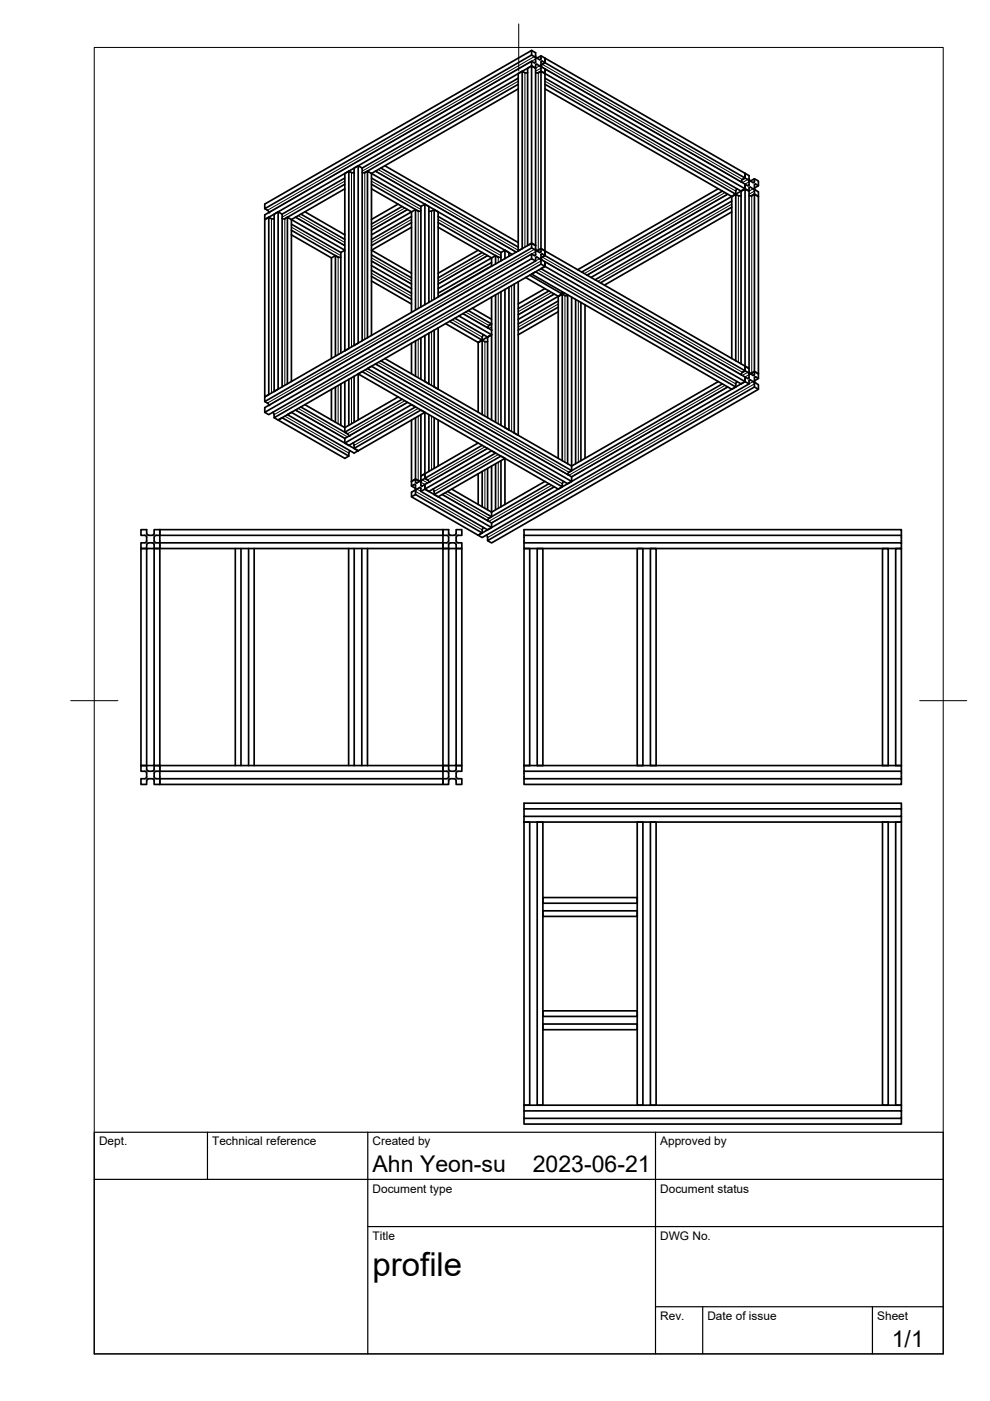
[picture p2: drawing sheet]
<svg xmlns="http://www.w3.org/2000/svg" width="210mm" height="297mm" viewBox="0 0 210 297" stroke-linecap="round" stroke-linejoin="round" font-family="sans-serif">
<!-- layer: Visible -->
<g fill="none" stroke="#000" stroke-width=".36">
<path d="M109.9 17.9l-32.6 18.7 .6-.3M109.9 18.8l-31.1 18 29.8 17.1M109.9 16.6l-33.1 19M110.7 15.1l-.8 .5v37.6l.8-.5v-37.6l.8 .4 .4-.1M112.7 14l.9 .5v37.6l-.9-.5zM112.7 13l.7 .3 .2-.2M112.7 11.7v-1l-56.6 32.6v.9l56.6-32.5 .6 .3M112.7 10.7l.9 .5v.6M113.3 12l.3 .5M113.6 13.8v.7l-.9-.5-56.6 32.6v-1l56.6-32.6v1l-.8 .5v37.6l.8-.5 .9 .5M113.6 12.5v.7M113.6 15.4h.5"/>
<path d="M113.6 11.8l.2 .5M113.6 13.8l.1-.2 .7 .4M114.1 15.4l.6-.3 .8 .5M114.4 14l.3 .3v.8l-.6 .3M114.7 12.5l-.3 .1M114.7 12.5v-.7l-.9 .5 .6 .4M114.7 11.8l.8 .5v1l-.8 .5M114.7 13.8l.1-.9 43.2 24.8v-.9M114.7 13.8l.3 .5M114.7 13.9l.8-.6v-1l42.5 24.5M115 14.3l.5 .3v1M115.5 17.9l40.5 23.3-.8 .5v34.3"/>
<path d="M115.5 16.6l41.6 23.9 .9-.5v-1M115.5 18.8l39.7 22.9 .8-.5v-.9l.3-.3M115.5 15.6v-1l42.5 24.4M115.5 15.6l42.5 24.4M73.1 39.1l-12.7 7.3M73.1 37.7l-13.3 7.7M74 36.3l-.9 .5v37.6l.9-.5v-37.6l.5 .3M74.5 36.6h.6M75.9 35.1l-.8 .5v37.6l.8-.4v-37.7l.9 .5v36.7M76.8 36.6h.6M78.8 37.7l10.4 6.1M78.8 39.1l9.9 5.7"/>
<path d="M79.6 36.3l29.9 17.2M80.8 35.6l29.1 16.8M81.6 35.1l28.3 16.3M157.4 38.1l.6-.4 .5 .4 .3 .2v.9M157.4 38.1l-.2 .4M158 39v1l-32.7 18.8M158 36.8v.9l-.6 .4M158 36.8l.8 .4v.7M158 39l.5 .4M158.8 39.9v.6l-.8-.5M158.8 39.2l-.2 .1M158.8 37.9l.3 .5"/>
<path d="M158.8 39.9l.3-.2 .8 .6 .1 .9-.6 .3 .6-.3 .8 .5v-1l-.7-.5-.1-.3M159.1 38.4l.9-.5-.1 .8h-.2M159.1 38.4l.6 .3M160 37.9l.8 .5v1l-.8 .5M160.2 39l.6 .4M160.2 39l-.2 .1v.8M56.1 44.2l.8 .5 .1 .4M57 46l-.9 .6v37.5M58.1 46.4h-.4l-.7-.4v37.7l-.9 .4M59 44.9l-.9 .5v37.6l.9-.5v-37.6l.8 .5v36.6M59.8 46.4h.6M60.9 46l-.5 .4"/>
<path d="M61.8 48.8l9.9 5.7-.6-.3M61.8 49.8l8.5 4.9M61.8 47.5l10.5 6M62.7 46l10.4 6.1M63.8 45.4l9.3 5.4M64.6 44.9l8.5 4.9M70.3 54.7l.8-.5v21.3M70.3 54.7v21.3M71.7 54.5h.6M72.3 53.5v21.4M73.1 40l-11.3 6.6 11.3 6.5-.8 .4M78.8 54l8.4 4.9"/>
<path d="M78.8 59.6l8.4 4.9M78.8 58.6l8.4 4.9M78.8 57.3l8.4 4.9M78.8 56.3l8.4 4.9M78.8 55.3l8.4 4.9M78.8 40l8.4 4.9M84.4 43.3l-5.6 3.2M85.3 43.8l-6.5 3.7M86.4 44.4l-7.6 4.4M87.2 44.9l.9-.5v21.4M87.2 44.9l-8.4 4.9M87.2 44.9v21.3"/>
<path d="M87.2 48.2l-8.4 4.9 8.4 4.8M87.2 47.2l-8.4 4.9M87.2 45.9l-8.4 4.9M88.1 44.4l.6 .4M88.7 44.7h.5M89.2 43.8l.9-.5v21.3M89.2 43.8v21.3M90.1 43.3l.8 .5v20.3M90.9 44.7l.6 .1 .6-.4v19.1M92.1 44.4l.8 .5v18.1M92.9 47.2l12.7 7.3-.5-.3M92.9 45.9l13.3 7.6"/>
<path d="M92.9 48.2l11.3 6.5M101.4 53.1l-8.5 4.8M102.2 53.5l-9.3 5.4M103.4 54.2l-10.5 6M104.2 54.7l.9-.5v1.8M104.2 54.7v1.8M104.2 55.7l-11.3 6.5M104.2 54.7l-11.3 6.5M105.7 54.5h.5M106.2 53.5l.9-.4v1.7M106.2 53.5v1.8M107.1 53.1l.8 .4v.8"/>
<path d="M109.9 59.7v32.6l-.9-.5v-31.6M111.4 58.8l7 4 .8-.5-.8 .5v34.4M112.3 58.3l6.9 4v-.4M112.7 54.8v-.9l-56.6 32.5v1l56.6-32.6 .9 .5M112.7 53.9l.7 .3 .2-.2M112.7 52.6v-1l-56.6 32.5M113.3 52.9l-.6-.3-56.6 32.5v-1M113.3 52.9l.3 .4M113.6 54.7v.6l-56.6 32.6-.9-.5M113.6 52.1v.6M113.6 53.4v.6M113.6 52.7l.2 .5"/>
<path d="M113.8 54.5l.6 .3M113.8 54.5l-.2 .2M114.1 53l-.4 .1M114.1 53.1l.6-.4 .8 .5M114.4 54.8l.3 .3v.9M114.7 53.3l-.3 .2M114.7 53.4v-.7l-.9 .5 .6 .3M114.7 54.7l.1-.9 43.2 24.8v-1M114.7 54.7l.2 .3 .6 .5v1l-56.5 32.6-.9-.5M115.5 53.2v-37.6l-.8-.5v37.6l.8 .5v1l-.8 .5M115.5 53.2v1l-.8 .6M115.5 55.5l42.5 24.4v1l-.9 .5-42.4-24.4 .8-.5z"/>
<path d="M115.5 53.2l42.5 24.4M152.3 40l-29.8 17.2M153.2 40.5l-29.9 17.2M154.3 41.2l-29.8 17.1M155.2 44.9l-27.1 15.6M155.2 43.9l-27.9 16.1M155.2 42.6l-29 16.7M156.5 41.5l-.5-.3v35.3M156.6 41.5h.5M158 40l-.9 .5v36.6M158.8 41.5h.6M75.1 79.8v9.7"/>
<path d="M75.9 79.3l.9-.5 42.4 24.4v-.6M75.9 79.3l42.5 24.4 .8-.5M75.9 79.3v9.7M77.9 78.1l.9-.5 42.4 24.5-.8 .5zM78.8 71.1v-34.3l-.9-.5v35.3M79.6 77.2l41.6 23.9v1M80.8 76.5l40.4 23.3-.6 .3M81.6 76l39.6 22.8v1M87.2 72.8v6.5M88.1 72.3v7.5M89.2 71.6v8.8M90.9 70.6v10.8l-.8-.5v-9.8"/>
<path d="M92.9 69.5v13l-.8-.5v-12M94.5 68.6l6.9 4M95.3 68.1l7.5 4.3M96.4 67.5l7 4v17M97.3 67l6.9 4-2.8 1.6M98.1 66.5l6.1 3.5M99.3 65.8l4.9 2.9-.7 .4-.1 .4M100.1 65.3l4.1 2.4M101.4 72.6l.8-.5v15.8M101.4 72.6v14.8M102.5 71l-.2 .3-.1 .8-.8 .5M102.8 72.4h.6"/>
<path d="M104.2 63v26M105.1 62.5v27M106.2 61.9v28.3M107.9 60.9v30.3l-.8-.5v-29.3M115.5 61.2l-5.6 3.2M116.4 61.7l-6.5 3.7M117.5 62.3l-7.6 4.4M118.4 66.1l-8.5 4.9M118.4 65.1l-8.5 4.9M118.4 63.8l-8.5 4.9M119.7 62.1l-9.8 5.6M120.3 62.7h-.3l-.8-.4v35.4"/>
<path d="M120.4 62.5v35.8M121.2 63v35.8l31.1-17.9M122 63.5v34.8M123.2 64.1v33.6M124 64.6v32.6M157.1 79.4h.1M157.4 78.9l.6-.3 .8 .6v1l-.8-.3M157.4 78.9l-.2 .5M158 79.9v1l-43.3-24.9-56.6 32.6v-.7M158 77.6v1l-.6 .3M158 77.6v-37.6l.8 .5v37.6M158 77.6l.8 .5"/>
<path d="M158.8 78.1v.7M158.8 78.8l.3 .4M159 79.1h.4l.6-.3 .8 .5v-37.6l-.8-.5v37.6l.8 .5v.9l-.8 .5M159.7 79.6h.2l.1-.8-.9 .5 .6 .3M56.1 85.1l.8 .5 .1 .3M57.8 87.4l.3 .5M60.9 87.9l.9-.5 14.1 8.2-.8 .5zM61.8 80.9v-34.3l-.9-.6v35.4M62.7 86.9l10.4 6M63.8 86.3l9.9 5.7M64.6 85.8l8.5 4.9M70.3 82.5v6.5"/>
<path d="M71.1 82v7.5M72.3 81.4v8.8M73.1 90.7v.9l.6 .4M73.1 92.9v1l.9 .5 14.1-8.1-.9-.5-14.1 8.1M73.1 80.9v9.8M73.7 92l.3 .4M74 80.4v9.8M74.2 95.6l-.2 .3v.8l-.9 .5-14.1-8.1 .8-.5 14.2 8.1M74.8 93.9l.3 .5M75.1 94.4v.7l.8 .5M75.1 95.1l14.1-8.2 .9 .5-14.2 8.2M84.4 84.2l-11.3 6.5"/>
<path d="M85.3 84.7l-12.2 6.9M86.4 85.3l-13.3 7.6M87.2 89.1v13.9M88.1 88.6v13.6M89.2 87.9v13.7M90.1 87.4v14l.6 .4M90.9 87.9v12.1M92.1 88.6v10.7M92.9 89.1v9.7M101.4 93.9l-12.2 7M102.2 94.4l-12.7 7.4M102.2 100v7.4"/>
<path d="M103.4 95.1l-13.3 7.6M103.4 99.3v8.8M104.2 98.8v9.8M105.1 98.3v9.8M106.2 97.7v9.7M107.1 97.2v9.8M153.2 81.4l-32.6 18.7M154.3 82l-33.1 19.1M156 81.4v.6l-.8 .5-42.5-24.4 .9-.5 42.4 24.4M156.3 80.9l-.3 .5M158.8 80.7v.7l-56.6 32.6-.8-.5M158.8 81.4l-.8-.5-56.6 32.6"/>
<path d="M158.8 80.7l.3-.1 .7 .4 .1 .4M160 81.4v.6M160 80.7l.1 .4 .7 .5v.9l-56.6 32.6-.8-.5M160.8 80.2l-.7-.3-.1 .8M160.8 82.5l-.8-.5-56.6 32.6v-.6M31.1 116.3h-1.2v46h4v-46h-1.2v46M31.1 114.7l-.4 .4h-.8v1.2h1.2l.1-1 .3-.2h.8M32.3 113.5l-1-.1-.2-.3v-.8h-1.2v1.2l1 .1 .2 .3v.8M32.3 113.5l.3-.2 .1-1h1.2v1.2l-1 .1-.2 .3v.8M32.7 116.3h-1.6v46M32.7 114.7l.2 .3 1 .1v1.2h-1.2l-.1-1-.3-.2M33.9 113.5h60v-1.2h-60v4h60v-2.8"/>
<path d="M33.9 115.1h60M49.9 116.3v46M51.1 116.3v46M52.7 116.3v46M53.9 116.3v46M73.9 116.3v46M75.1 116.3v46M76.7 116.3v46M77.9 116.3v46M87.2 103l.8-.3 .1 .8zM87.2 105.3l.9-.5 14.1 8.2M87.8 104l-.6 .4v.9l14.2 8.2"/>
<path d="M88.1 104.2v.6M88.1 103.5l-.3 .5M88.4 103.7l-.3 .5M89.1 101.9l-1-.3-.9 .5 .9-.5 .9 .5-.7 .3-.2-.2M89.2 103.5l-.1-.2-.7 .4M89.2 101.6l-.2 .4M89.2 103.5v.7l14.2 8.1 .8-.4v-1M89.2 104.2l.9-.5 14.1 8.2M89.5 101.7l-.3 .5 .1 .8 .8-.3M90.1 102.7v1l14.1-8.1 .9 .5-14.2 8.1-.8-.5zM90.7 101.7l.2 .5M91.8 103.7l.2 .3 .1 .8 .8 .5 14.2-8.1-.9-.5-14.1 8.1"/>
<path d="M93.8 104.8l10.4 6.1M94.9 104.2l9.3 5.4M95.1 116.3h-1.2v46M95.1 114.7v-.8l-.2-.3-1-.1v-1.2h1.2l.1 1 .3 .2h.8l.4-.2v-1h1.2v1.2l-1 .1-.2 .3v.8M95.1 114.7l-.4 .4h-.8v1.2h1.2l.1-1 .3-.2h.8l.4 .2v1h1.2v-1.2l-1-.1-.2-.3M95.8 103.7l8.4 4.9M96.7 116.3h-1.6v46M101.4 100.4v6.6M102.5 111.8l-.2 .3-.1 .9-.8 .5M103.1 113.5l.3 .4M103.4 110.4h.1M103.7 109.9l-.3 .5"/>
<path d="M104.2 108.6v1l-.5 .3M111.1 116.3h1.2v46h-1.2zM111.1 115.1h80v1.2h-80zM111.1 113.5v1.6M113.9 116.3h1.2v46h-1.2zM115.5 102.1l-11.3 6.5M116.4 102.6l-12.7 7.3M117.5 103.2l-13.3 7.7M119.5 102.1l-.3 .5M120.6 100.1l-.2 .5M135.1 116.3h1.2v46h-1.2zM137.9 116.3h1.2v46h-1.2z"/>
<path d="M187.1 116.3h1.2v46h-1.2zM189.9 116.3h1.2v46h-1.2zM191.1 113.5v-1.2h-80v1.2h80v1.6M30.7 165.1h-.8v1.2h1.2l.1-1 .3-.2h.8M31.1 162.3v.8l.2 .3 1 .1M31.1 163.9l-.1 1-.3 .2M31.1 162.3h-1.2v1.2l1 .1 .2 .3M32.3 163.5l.3-.2 .1-1h1.2v1.2l-1 .1-.2 .3M32.3 165.1l.3 .2 .1 1h1.2v-1.2h-.8M32.7 163.9l.1 1 .3 .2M33.9 165.1h60M93.9 162.3h-60v4h60v-2.8"/>
<path d="M93.9 162.3v1.2h-60M93.9 162.3h4v-46h-1.2v46M94.7 165.1h-.8v1.2h1.2l.1-1 .3-.2h.8l.4 .2v1h1.2v-1.2h-.8M95.1 162.3l.1 1 .3 .2h.8l.4-.2v-1h1.2v1.2l-1 .1-.2 .3M95.1 163.9v1l-.4 .2M95.1 162.3h-1.2v1.2l1 .1 .2 .3M96.7 163.9l.1 1 .3 .2M111.1 165.1h80v1.2h-80zM111.1 163.5v1.6M111.1 162.3v1.2h80v1.6M111.1 162.3h80v1.2M111.1 171.5h80v1.6h-80z"/>
<path d="M111.1 171.5v-1.2h80v1.2M111.1 173.1v1.2h80v-1.2M111.1 174.3h1.2v60h-1.2zM113.9 174.3h1.2v60h-1.2zM135.1 174.3h1.2v60h-1.2zM137.9 174.3h1.2v60h-1.2zM187.1 174.3h1.2v60h-1.2zM189.9 174.3h1.2v60h-1.2zM115.1 190.3h20v1.2h-20zM115.1 193.1h20v1.2h-20zM115.1 214.3h20v1.2h-20zM115.1 217.1h20v1.2h-20z"/>
<path d="M111.1 235.5h80v1.6h-80zM111.1 235.5v-1.2h80v1.2M111.1 237.1v1.2h80v-1.2"/>
</g>
<!-- layer: Visible Narrow -->
<g fill="none" stroke="#000" stroke-width=".21">
<path d="M109.9 17.2l-33.1 19.1M111.3 15.4v37M113.3 12l-56.6 32.6M113.6 13.2l-.3 .1M113.6 12.5l-56.6 32.6M113.8 13.6l-.2 .2M114.1 15.4v37.7M114.4 14l-.8 .4M114.7 12.5l-.3 .2M114.7 14.5l-1.1 .6M114.9 14.3l42.2 24.3M115 13l-.3 .2"/>
<path d="M115 13.6l42.4 24.5M115.5 17.2l40.5 23.3M73.1 38.4l-13.3 7.6M74.5 36.6v37M77.3 36.6v35.3M78.8 38.4l10.4 6M79.6 36.3l29.9 17.2M80.2 35.9l29.7 17.2M158.5 38.1l-1.1 .6M158.8 39.2l-.3 .2M158.8 38.6l-.8 .4M159.1 39.7l-.3 .2"/>
<path d="M160 38.6l-.3 .1M160.2 39l-.2 .2M57.6 46.4v36.9M60.4 46.4v35.3M61.8 48.2l10.5 6M62.7 46l10.4 6.1M63.2 45.7l9.9 5.7M71.7 54.5v20.7M78.8 54.7l8.4 4.9M78.8 55.3l8.4 4.9M78.8 57.9l8.4 4.9M85.8 44.1l-7 4.1"/>
<path d="M86.4 44.4l-7.6 4.4M87.2 46.5l-8.4 4.9M88.7 44.8v20.6M91.5 44.8v19M92.9 46.5l13.3 7.7M102.8 53.9l-9.9 5.7M103.4 54.2l-10.5 6M104.2 56.3l-11.3 6.5M105.6 54.5v1.2M113.3 52.9l-56.6 32.6M113.6 54l-.3 .2M113.6 53.4l-56.6 32.5"/>
<path d="M113.8 54.5l-.2 .2M114.1 57.3l41.9 24.1M114.4 54.8l-.8 .5M114.7 53.4l-.3 .1M114.7 55.3l-56.6 32.6M114.9 55.1l42.2 24.3M115 53.9l-.3 .1M115 54.5l42.4 24.4M153.7 40.8l-29.8 17.2M154.3 41.2l-29.8 17.1M155.2 43.3l-28.5 16.4M156.5 41.5v35.3"/>
<path d="M159.4 41.5v37.6M159.7 40l-.9 .5M160 40.5l-1.2 .7M77.4 78.5l41.8 24.1M79.6 77.2l40.8 23.4M80.2 76.8l40.4 23.3M88.7 72v8.1M91.5 70.3v11.4M95.9 67.8l6.3 3.7M98.1 66.5l5.3 3M98.7 66.2l5 2.8M102.8 72.4v15.8"/>
<path d="M104.2 70h.1M104.2 69.3l-.5 .4M105.6 62.2v27.7M108.5 60.5v31M116.9 62l-7 4.1M117.5 62.3l-7.6 4.4M118.4 64.5l-8.5 4.8M119.8 62.7v35.3M122.6 63.8v34.2M158.5 78.9l-1.1 .7M158.8 79.4l-.8 .5M160 79.4l-.3 .2"/>
<path d="M160.2 79.9l-.2 .2M60.4 88.2l13.6 7.9M62.7 86.9l10.4 6M63.2 86.6l10.5 6M71.7 81.7v8.2M74.5 80.1v9.8M85.8 85l-12.1 7M86.4 85.3l-12.4 7.2M88.7 86.6l-13.6 7.8M88.7 88.2v13.7M91.5 88.2v11.4M102.8 94.7l-12.1 7.1"/>
<path d="M102.8 99.6v8.2M103.4 95.1l-12.5 7.1M105.6 96.4l-13.5 7.8M105.6 98v9.8M153.7 81.7l-33.1 19.1M154.3 82l-33.1 19.1M158.8 80.1l-.3 .1M159.1 80.6l-.3 .1M159.7 80.9l-.9 .5M160 81.4l-56.6 32.6M87.8 102.7l.3 .2M88.1 104.2l14.1 8.1"/>
<path d="M88.1 102.2l.3 .2M88.4 103.7l.8 .5M88.9 103.4l.3 .1M89.2 102.9l.3 .1M89.2 102.2l.9 .5M89.5 101.8l1.2 .6M93.8 104.8l9.6 5.6M94.3 104.5l9.4 5.4M116.9 102.9l-13.2 7.6M117.5 103.2l-13.3 7.7"/>
</g>
<!-- layer: Visible -->
<g fill="#000">
<circle cx="157.1" cy="38.6" r=".18"/>
<circle cx="57" cy="45.1" r=".18"/>
<circle cx="103.4" cy="69.5" r=".18"/>
<circle cx="57" cy="85.9" r=".18"/>
<circle cx="74" cy="92.5" r=".18"/>
<circle cx="90.9" cy="102.2" r=".18"/>
<circle cx="120.4" cy="100.6" r=".18"/>
</g>
<!-- layer: BORDER -->
<path d="M20 10.1h180v276.9h-180zM110 5.1v10M15 148.6h10M195 148.6h10" fill="none" stroke="#000" stroke-width=".21"/>
<!-- layer: TITLEBLOCK -->
<path d="M20 240.1h180v46.9h-180zM20 250h180M44 240.1v9.9M78 240.1v46.9M139 240.1v46.9M78 260.1h122M139 277.1h61M149 277.1v9.9M185 277.1v9.9" fill="none" stroke="#000" stroke-width=".25"/>
<text font-size="7" x="79" y="270.6">profile</text>
<g font-size="4.9">
<text x="79" y="248.5">Ahn Yeon-su</text>
<text x="113" y="248.5">2023-06-21</text>
<text x="189.1" y="285.7">1/1</text>
</g>
<g font-size="2.5">
<text x="21" y="242.9">Dept.</text>
<text x="45" y="242.9">Technical reference</text>
<text x="79" y="242.9">Created by</text>
<text x="140" y="242.9">Approved by</text>
<text x="79" y="252.8">Document type</text>
<text x="140" y="252.8">Document status</text>
<text x="79" y="262.9">Title</text>
<text x="140" y="262.9">DWG No.</text>
<text x="140" y="279.9">Rev.</text>
<text x="150" y="279.9">Date of issue</text>
<text x="186" y="279.9">Sheet</text>
</g>
</svg>
